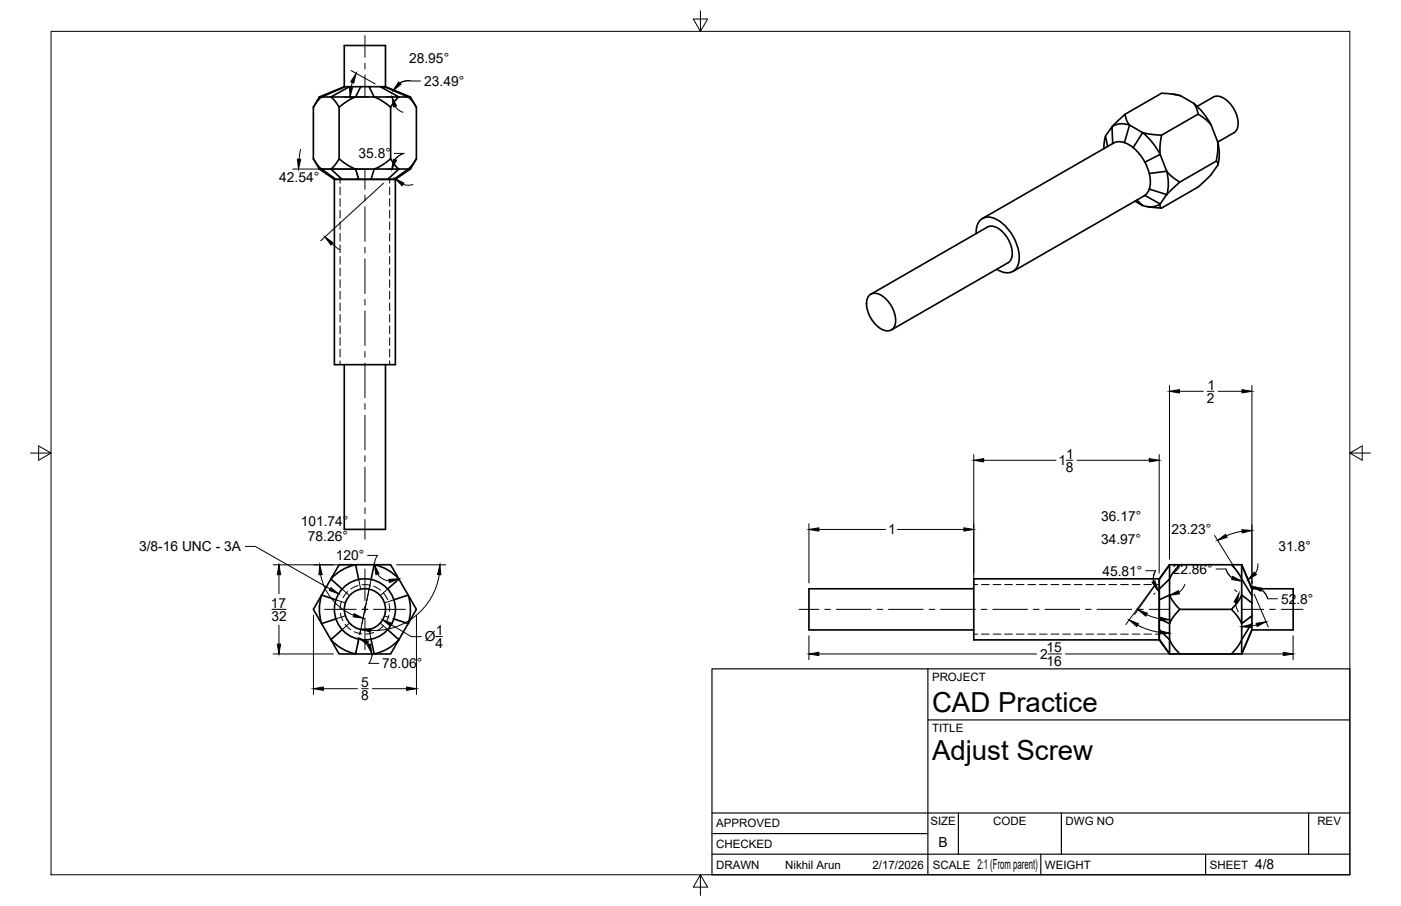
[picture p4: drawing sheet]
<svg xmlns="http://www.w3.org/2000/svg" width="432mm" height="279mm" viewBox="0 0 432 279" stroke-linecap="round" stroke-linejoin="round" font-family="sans-serif">
<!-- layer: Hidden -->
<g fill="none" stroke="#000" stroke-width=".31">
<path d="M118.5 26.7l1.5 .7M121.1 27.9l2.1 .9M124.3 29.3l1.5 .6M104.8 55.3v1.2M104.8 57.7v2.4M109.6 52.1l1 3.2M120.1 55.3v1.2M120.1 57.7v2.4M104.8 61.3v2.3M104.8 64.8v2.4M104.8 68.4v2.4M104.8 72v2.4"/>
<path d="M104.8 75.5v2.4M104.8 79.1v2.4M120.1 61.3v2.3M120.1 64.8v2.4M120.1 68.4v2.4M120.1 72v2.4M120.1 75.5v2.4M120.1 79.1v2.4M104.8 82.7v2.4M104.8 86.3v2.3M104.8 89.8v2.4M104.8 93.4v2.4"/>
<path d="M104.8 97v2.4M120.1 82.7v2.4M120.1 86.3v2.3M120.1 89.8v2.4M120.1 93.4v2.4M120.1 97v2.4M104.8 100.5v2.4M104.8 104.1v2.4M104.8 107.7v2.4M104.8 111.3v1.2M120.1 100.5v2.4M120.1 104.1v2.4"/>
<path d="M120.1 107.7v2.4M120.1 111.3v1.2M110.6 178.7l.6 3M114.4 178.7l-.7 3M103.5 185l2.9 .9M104.9 189.1l.8 2.4M105.2 185.5l-.4 2.4M105.4 181.7l2.3 2M106.3 192.5l1.8 1.7M106.4 189.9l-2.9 1M107.2 182.4l-1.5 2M107.7 192.2l-2.3 2"/>
<path d="M109.2 194.8l2.3 .7M110.3 180.6l-2.2 1M110.6 196.7l-.4 2.4M111.2 194.1l-.3 1.5M111.5 180.3l2.5 .1M113.7 194.1l.7 3M115.1 195.1l-2.3 .4M115.2 180.8l2.1 1.2M117.2 192.2l2.3 2M118.2 193l-1.9 1.5M118.2 182.9l1.3 2M118.5 189.9l1.4 .5"/>
<path d="M119.5 181.7l-2.3 2M119.9 186.1l.2 2.5M119.9 189.8l-1 2.2M121 190.8l2.3 .7M121.4 185l-2.9 .9M124.4 191.9l1.4 .4M300.1 180.3h1.2M300.1 195.6h1.2M302.5 180.3h2.4M302.5 195.6h2.4M306.1 180.3h2.4M306.1 195.6h2.4"/>
<path d="M309.6 180.3h2.4M309.6 195.6h2.4M313.2 180.3h2.4M313.2 195.6h2.4M316.8 180.3h2.4M316.8 195.6h2.4M320.4 180.3h2.3M320.4 195.6h2.3M323.9 180.3h2.4M323.9 195.6h2.4M327.5 180.3h2.4M327.5 195.6h2.4"/>
<path d="M331.1 180.3h2.4M331.1 195.6h2.4M334.7 180.3h2.3M334.7 195.6h2.3M338.2 180.3h2.4M338.2 195.6h2.4M341.8 180.3h2.4M341.8 195.6h2.4M345.4 180.3h2.4M345.4 195.6h2.4M349 180.3h2.3M349 195.6h2.3"/>
<path d="M352.5 180.3h2.4M352.5 195.6h2.4M356.1 180.3h1.2M356.1 195.6h1.2M357.3 197.1l1.2 1.8M359.2 199.9l1.3 1.8M383.8 191.5l-1.1 .8M385.9 189.9l-1.2 .9M109.9 200.2l-.3 1.5"/>
</g>
<!-- layer: Visible -->
<g fill="none" stroke="#000" stroke-width=".51">
<path d="M96.6 33.1v15.9M98.4 29.9l-1.8 3.2M104.5 33.1v15.9M106.1 26.7h.3M106.1 26.7v-12.7h12.7v12.7M106.1 26.7l-7.7 3.2M107.7 26.7h-1.3l-7.3 3.2h-.7M111.2 26.7h-3.5l-5.7 3.2h-2.9l-1.1 1-1.4 2.2M113.7 26.7h-2.5l-1.6 3.2h-7.6l1.1 1 1 1.5a.55 .55 0 0 0 .5 .6 .55 .55 0 0 0 .6-.5l2.3-1.6 2.1-1h5.7l-1.6-3.2h3.5M118.5 26.7h-1.3l5.7 3.2h-7.6l2.5 1.2 2.1 1.6a.49 .49 0 0 0 .6 .2 .49 .49 0 0 0 .3-.5l1.1-1.5 1-1h2.9l-7.3-3.2h.3M118.8 26.7l7.7 3.2M120.4 33.1v15.9"/>
<path d="M126.5 29.9h-.7l1.1 1 1.4 2.2M126.5 29.9l1.8 3.2M128.3 33.1v15.9M343.7 38l3.1-2.8 .5 2 .8 1.4a5.8 5.8 0 0 0-5.3 .5zM361.4 29l1 .2M362.4 29.2l1.5 .3M363.9 29.5l-3-.5-2.9-.3-11.2 6.5M363.9 29.5l4 2.4M367.9 31.8a22.1 22.1 0 0 1 5.4 6.7M367.9 31.9l1.1 2.1a1.86 1.86 0 0 0 1.5 2l2.8 2.5 2 5.3M369.2 35.2l-11.2 6.5M373.9 30l-4.9 2.8"/>
<path d="M373.9 29.9a4.3 4.3 0 0 1 5.1 1.9 8.5 8.5 0 0 1 2.2 8.2l-.9 1-5 2.8M96.6 49l1.4 2.1 1.1 1h-.7M96.6 49l1.8 3.1M98.4 52.1l4.7 3.2M103.1 55.3h.4l-4.4-3.2h2.9l1.1-1 1-1.4a.55 .55 0 0 1 .5-.6 .55 .55 0 0 1 .6 .4l2.3 1.6 2.1 1h-7.6l3.4 3.2h-1.9M103.1 55.3v57.2h18.8v-57.2M103.1 55.3h18.8M105.4 55.3h5.2l-1-3.2h5.7l2.5-1.2 2.1-1.5a.49 .49 0 0 1 .6-.3 .49 .49 0 0 1 .3 .6l1.1 1.4 1 1h-7.6l-.9 3.2h-3.8M121.4 55.3h.5M126.5 52.1h-.7l-4.4 3.2h-1.9M126.5 52.1l-4.6 3.2M128.3 49l-1.1 1.7-1.3 1.3-3 .1-3.4 3.2h-5.1"/>
<path d="M128.3 49l-1.8 3.1M340.7 42l-.4 1.8v2M342.9 44.3l-.2-5.2-2 2.9 .7 3.2M343.2 44.1l-40.4 23.3M346.5 44l-1.8-.3-1.5 .4M346.5 44l2.8 1.5M349.3 45.5a15 15 0 0 1 3.6 4.5M352.2 40.9l-4.1-2.3-1.5 5.4M352.2 40.9l2.7 .5 3.1 .3-.5 3.3 .1 2.6a22.3 22.3 0 0 0-5.4-6.7zM352.2 40.9l-3 4.6M352.9 50l1.3 3.5M352.9 50l4.7-2.4 2 5.2"/>
<path d="M354.2 53.5l.3 3-.3 1.8M354.2 58.3l-.7 1.3-.6 .7M354.2 58.3l5.4 1.7-2 2.9M359.6 52.8l2 2 2 1.4-4 3.8a12.7 12.7 0 0 0 0-7.2zM359.6 52.8l-5.4 .7M374.9 49.7l-11.3 6.5M375.3 43.8a13.3 13.3 0 0 1 0 7.1M375.3 43.8v2.7l-.4 3.2 .4 .5v.7M375.3 50.9l-2.2 3.1-3.9 3.7-11.2 6.5M300.9 72a4.1 4.1 0 0 1 3.9-5 12.2 12.2 0 0 1 8.8 8.9 7.3 7.3 0 0 1-1 7.5 4.4 4.4 0 0 1-5.4-.4M304.3 70l-35.9 20.7M304.3 70a4.3 4.3 0 0 1 5.1 1.9 8.5 8.5 0 0 1 2.2 8.2l-.9 .9-36 20.7"/>
<path d="M350.4 61.7l1.8 1.7-2.4-1.4M352.9 60.3l4.7 2.6M352.9 60.3l-40.7 23.4M357.6 62.9l-.1 .7 .5 .6-4.3-.4M357.6 62.9a5.8 5.8 0 0 1-5.4 .5M268.1 90.9a3.4 3.4 0 0 1 4.2 .6 9.2 9.2 0 0 1 3.5 9 2.62 2.62 0 0 1-4.2 .9 9.2 9.2 0 0 1-4.3-9.4zM106.1 112.5v50.8h12.7v-50.8M109.6 174.2a14 14 0 0 0-7.6 4.4l2.1-3.7a1.22 1.22 0 0 1 1.8-.7h3.7M110.6 178.7l-1-4.5h5.7l-.9 4.5M122.9 178.6a14 14 0 0 0-7.6-4.4h4.2a1.24 1.24 0 0 1 1.6 1.1l1.8 3.3M300.1 178.5h57.2l3.2-4.3h3.1l-1.9 2.2-1.2 2.2v-4.4l-3.2 4.5v-.2v18.8h-57.2zM357.3 178.7v3l3.2-3.1v4.9l.8 1.6 1.6 2.1a.69 .69 0 0 1 .6 .6 .69 .69 0 0 1-.4 .7l-1.8 2.2-.8 1.6v-8.8l-3.2 1.5v-3.3"/>
<path d="M363.6 174.2h15.9M382.7 174.2l3.2 7.4M382.7 174.2v4.4l3.2 5.1v2.2M382.7 174.2h-3.2l2 2.2 1.2 2.2v4.9l3.2 2.4v4M382.7 174.2l3.2 7.4h12.7v12.7h-12.7M99.1 183.5l-2.1 3.7a1.21 1.21 0 0 0 .3 1.9l1.8 3.2M99.1 183.5a14 14 0 0 0 0 8.8M103.5 190.9l-4.4 1.4 2.9 5 3.4-3.1M105.4 181.7l-3.4-3.1-2.9 4.9 4.4 1.5M110.6 197.1l-1 4.6h5.7l-.9-4.6M119.5 181.7l3.4-3.1 2.9 4.9-4.4 1.5M121.4 190.9l4.4 1.4-2.9 5-3.4-3.1"/>
<path d="M122.9 197.3a14 14 0 0 1-7.6 4.4h4.2a1.24 1.24 0 0 0 1.6-1.2l1.8-3.2M125.8 183.5l2.1 3.7a1.21 1.21 0 0 1-.2 1.9l-1.9 3.2a14 14 0 0 0 0-8.8zM300.1 181.6h-50.8v12.7h50.8M357.3 197.3v-.2l3.2 4.6M357.3 185v5.9l3.2 1.4v5.1l1.2 2 1.9 2.3h-3.1M357.3 190.9v3.3l3.2 3.1v4.4M357.3 194.2v2.9M357.3 197.3l3.2 4.4M363.6 187.9h15.9M385.9 192.2v1.9l-3.2 7.6v-4.4zM385.9 194.1v.2M385.9 181.7v2"/>
<path d="M385.9 192.2v-2.3l-3.2 2.4v-8.8l-1 1.9-1.5 1.8a.69 .69 0 0 0-.5 .6 .69 .69 0 0 0 .4 .7l1.6 2 1 1.8v5l-1.2 2.1-2 2.3h3.2M385.9 194.3l-3.2 7.4M109.6 201.7a14 14 0 0 1-7.6-4.4l2.1 3.6a1.22 1.22 0 0 0 1.8 .8h3.7M363.6 201.7h15.9"/>
<circle cx="112.5" cy="187.9" r="9.4"/>
<circle cx="112.5" cy="187.9" r="6.3"/>
</g>
<!-- layer: Border -->
<path d="M15.7 9.7h400.3v260.1h-400.3zM215.9 3.3v6.4l-2.2-3.8h4.4l-2.2 3.8M9.4 139.7h6.3l-3.8-2.2v4.4l3.8-2.2M416 139.7l3.8 2.2v-4.4l-3.8 2.2h6.4M215.9 269.8l2.2 3.8h-4.4l2.2-3.8v6.3" fill="none" stroke="#000" stroke-width=".31"/>
<!-- layer: Titleblock -->
<path d="M219.4 206.3h196.6v63.5h-196.6zM286 206.3v63.5M286 222h130M219.4 257.1h66.6M219.4 250.7h196.6M295.4 250.7v12.7M327.1 250.7v12.7M403.3 250.7v12.7M219.4 263.4h196.6M320.8 263.4v6.4M371.6 263.4v6.4" fill="none" stroke="#000" stroke-width=".36"/>
<!-- layer: Smart Centers -->
<g fill="none" stroke="#000" stroke-width=".31">
<path d="M112.5 11v6.7M112.5 19.5v1.8M112.5 23.1v6.7M112.5 52.3v6.1M112.5 60.2v1.8M112.5 63.8v10.7M112.5 76.2v1.8M112.5 79.8v10.7M112.5 92.3v1.8M112.5 95.9v10.7M112.5 108.4v1.8M112.5 112v10.7"/>
<path d="M112.5 124.5v1.8M112.5 128v10.7M112.5 140.5v1.8M112.5 144.1v10.7M112.5 156.6v1.8M112.5 160.2v6.1M112.5 175.5v9.8M100 187.9h9.8M111.6 187.9h1.8M112.5 187v1.8M112.5 190.6v9.8M115.1 187.9h9.8"/>
<path d="M246.3 187.9h6.1M254.2 187.9h1.8M257.8 187.9h10.7M270.3 187.9h1.8M273.8 187.9h10.7M286.3 187.9h1.8M289.9 187.9h10.7M302.4 187.9h1.8M306 187.9h10.7M318.5 187.9h1.8M322.1 187.9h10.7M334.6 187.9h1.7"/>
<path d="M338.1 187.9h10.7M350.6 187.9h1.8M354.2 187.9h6.1M382.8 187.9h6.7M391.3 187.9h1.8M394.9 187.9h6.7"/>
</g>
<!-- layer: FD_Dimensions -->
<g fill="none" stroke="#000" stroke-width=".31">
<path d="M106.1 29.9h7.5M108.2 21.8l7.5 4.1M108.6 25.4l-.4 1.5M119 29.9h2.2M121.7 32.8l1.1 1.1 1.4 .7M126.2 24.9l-1.5 .1-1.5 .6M126.6 25h3M126.6 24.9a5 5 0 0 0-5.4 3M90.2 52.1h23.4M92.6 46.1l-.4 3M118.2 56.5l-19.4 17.8M119 52.1h2.2"/>
<path d="M121.5 47.3h3a5 5 0 0 0-3.7 4.8M124.2 47.4l-1.4 .7-1.1 1.1M124.2 56.9l1.5 .2 1.6-.2M102.3 75.2l2.4 1.9M360.4 118.9v53.5M385.8 118.9v63M363.5 120.7h7.4M372.1 120.7h2.1M375.4 120.7h7.4M300.1 140.2v39.6M303.2 141.9h22.3M328.7 141.9h2"/>
<path d="M331.9 141.9h22.3M357.3 140.2v36.5M84.2 174.2h23.6M86 177.2v5.9M98.8 177.2a16.8 16.8 0 0 0 10.2 12.5M113.3 171.3h3.1l-.7 1.3-.3 1.6M116.4 177.1l1.8 1.5 1.7 .6M122.2 174.2h15.2M135.4 177.2a20.3 20.3 0 0 1-21.2 17.2M249.3 161.5v18.3M252.4 163.3h20.5M276.6 163.3h20.5"/>
<path d="M353.1 176h3.1a5 5 0 0 0 .7 6.1M356 176.3l-.5 1.5v1.5M356.2 180l-9.2 12.6M374.3 165.1l7.4 12M374.8 175.5h3a5 5 0 0 0 4.9 3.7M378 175.8l.7 1.4 1.1 1M382.8 163.8l-2.1 .5-2.7 .9M387.7 173.8l-.2 1.6-.6 1.4M83.8 187.9h4.4M86 192.8v5.8M96.6 189.7v24.5M111 195.1v.3"/>
<path d="M113.3 198.3l.4 .5M114 180.5l-3.2 15.3M120.6 192.7l6.2 3.6h3M128.4 189.7v24.5M134.2 196.3h2.2M249.3 196v7.5M350.6 192.8a21.1 21.1 0 0 0 6.8 2.2M353.4 189.6l4 1.2M356 182.9l-.4 .4M356.3 180.2l-6.6 9.3M360.4 180.4v16.6M365.2 180.2l-.7 1.4-1.1 1"/>
<path d="M380.4 181.8l.9 .7M380.9 185.8l.1 1.5 .7 1.4M382.7 180.4v14.7M385.9 180.9a5 5 0 0 1 4.8 3.7M386.5 183.2l4.4 10.2M387.3 192.7l-1.6 .3M388.8 181.8l1.1 1.1 .7 1.4M390.7 184.7h3M398.5 196v7.5M84.2 201.7h18.6M99.7 212.4h10.5M111.5 212.4h2"/>
<path d="M113.7 204.6h3M114.6 201.7l-.2 1.5-.7 1.4M114.8 212.4h10.5M252.4 201.7h67.1M323 201.7h4.1M328.4 201.7h67.1"/>
</g>
<g fill="#000" stroke="#000" stroke-width=".31">
<path d="M109.8 22.6l-.8 3-.9-.4zM107.7 26.8l1 .1-.8 3zM120.8 29.9l1.4 2.8-.9 .3zM122.9 25.3l.7 .7-2.4 1.9zM91.7 49.1h1l-.7 3zM121.3 49.1l.9 .3-1.4 2.7zM121.8 55.1l2.7 1.4-.6 .8zM100.2 73.1l2.5 1.7-.7 .8zM360.4 120.7l3.1-.5v1zM382.8 120.2l3 .5-3 .5zM300.1 141.9l3.1-.5v1.1zM354.2 141.4l3.1 .5-3.1 .6z"/>
<path d="M86 174.2l.5 3h-1zM98.5 174.2l.8 3h-1zM115.4 174.2l1.4 2.7-.9 .3zM119.8 178.7l3.1-.2-2.9 1.1zM135.6 174.2l.3 3h-1zM249.3 163.3l3.1-.5v1zM297.1 162.8l3 .5-3 .5zM355 179.6l1-.5 .9 3zM375.3 166.6l2.4-1.8 .5 .9zM379.9 177.8l2.8 1.4-3.1-.5zM382.8 163.3l3 .3-3 .8zM386.6 176.4l.7 .8-2.7 1.6z"/>
<path d="M85.5 198.6h1l-.5 3.1zM109.2 189.3l2.7 1.3-3-.4zM110.7 196.8l2.9 1-.5 .9zM113.2 198.9l1-.3 .4 3.1zM111.2 194l3.1-.1-.1 1zM117.9 191.1l2.9 1.2-.5 .8zM348 191.2l2.9 1.2-.6 .8zM350.8 188l2.8 1.1-.5 .9zM357.4 194.5l3 .7-3 .3zM357.5 190.3l2.9 .8-3 .2zM360.4 183.6l2.8-1.4 .3 .9zM381.9 182.9l-.6 3-.9-.3z"/>
<path d="M382.7 193.3l3-.8v1zM387.2 192.2l3-.5-2.7 1.5zM385.8 180.9l3.1 .5-.3 1zM96.6 212.4l3.1-.5v1zM125.3 211.9l3.1 .5-3.1 .5zM249.3 201.7l3.1-.5v1zM395.5 201.2l3 .5-3 .5z"/>
</g>
<!-- layer: Hole Notes -->
<path d="M102 181.2l2.4 2-2.9-1.1z" fill="#000" stroke="#000" stroke-width=".31"/>
<path d="M75.6 168.5h3.1l23 13.1" fill="none" stroke="#000" stroke-width=".31"/>
<g font-size="8.5">
<text x="287.3" y="219.5">CAD Practice</text>
<text x="287.3" y="234.5">Adjust Screw</text>
</g>
<g font-size="4.3">
<text x="126.1" y="19.5">28.95°</text>
<text x="130.7" y="26.5">23.49°</text>
<text x="110.5" y="48.8">35.8°</text>
<text x="86" y="56">42.54°</text>
<text x="372" y="124.2">2</text>
<text x="372.1" y="120.2">1</text>
<text x="326.3" y="143.5">1</text>
<text x="328.6" y="141.4">1</text>
<text x="328.5" y="145.6">8</text>
<text x="339.4" y="160.8">36.17°</text>
<text x="92.7" y="162.3">101.74°</text>
<text x="94.9" y="166.9">78.26°</text>
<text x="273.7" y="164.8">1</text>
<text x="339.4" y="167.7">34.97°</text>
<text x="361" y="164.6">23.23°</text>
<text x="42.8" y="170.1">3/8-16 UNC - 3A</text>
<text x="103.5" y="172.8">120°</text>
<text x="394.1" y="170.1">31.8°</text>
<text x="339.8" y="177.5">45.81°</text>
<text x="361.4" y="177">22.86°</text>
<text x="83.5" y="187.4">17</text>
<text x="83.7" y="191.5">32</text>
<text x="394.8" y="186.1">52.8°</text>
<text x="130.9" y="197.8">Ø</text>
<text x="134.3" y="195.8">1</text>
<text x="134.2" y="199.8">4</text>
<text x="320.6" y="203.2">2</text>
<text x="322.5" y="201.2">15</text>
<text x="117.8" y="206.1">78.06°</text>
<text x="322.6" y="205.3">16</text>
<text x="111.3" y="211.9">5</text>
<text x="111.3" y="216">8</text>
<text x="289.3" y="261.2">B</text>
<text x="301.2" y="268.1">2:1 (From parent)</text>
<text x="386.8" y="268.1">4/8</text>
</g>
<g font-size="3.5">
<text x="287.3" y="210.1">PROJECT</text>
<text x="287.3" y="225.8">TITLE</text>
<text x="220.7" y="255.2">APPROVED</text>
<text x="286.7" y="254.5">SIZE</text>
<text x="306.1" y="254.5">CODE</text>
<text x="328.4" y="254.5">DWG NO</text>
<text x="406" y="254.5">REV</text>
<text x="220.7" y="261.5">CHECKED</text>
<text x="220.7" y="267.9">DRAWN</text>
<text x="242" y="267.9">Nikhil Arun</text>
<text x="268.9" y="267.9">2/17/2026</text>
<text x="287.5" y="267.9">SCALE</text>
<text x="322.1" y="267.9">WEIGHT</text>
<text x="372.9" y="267.9">SHEET</text>
</g>
</svg>
